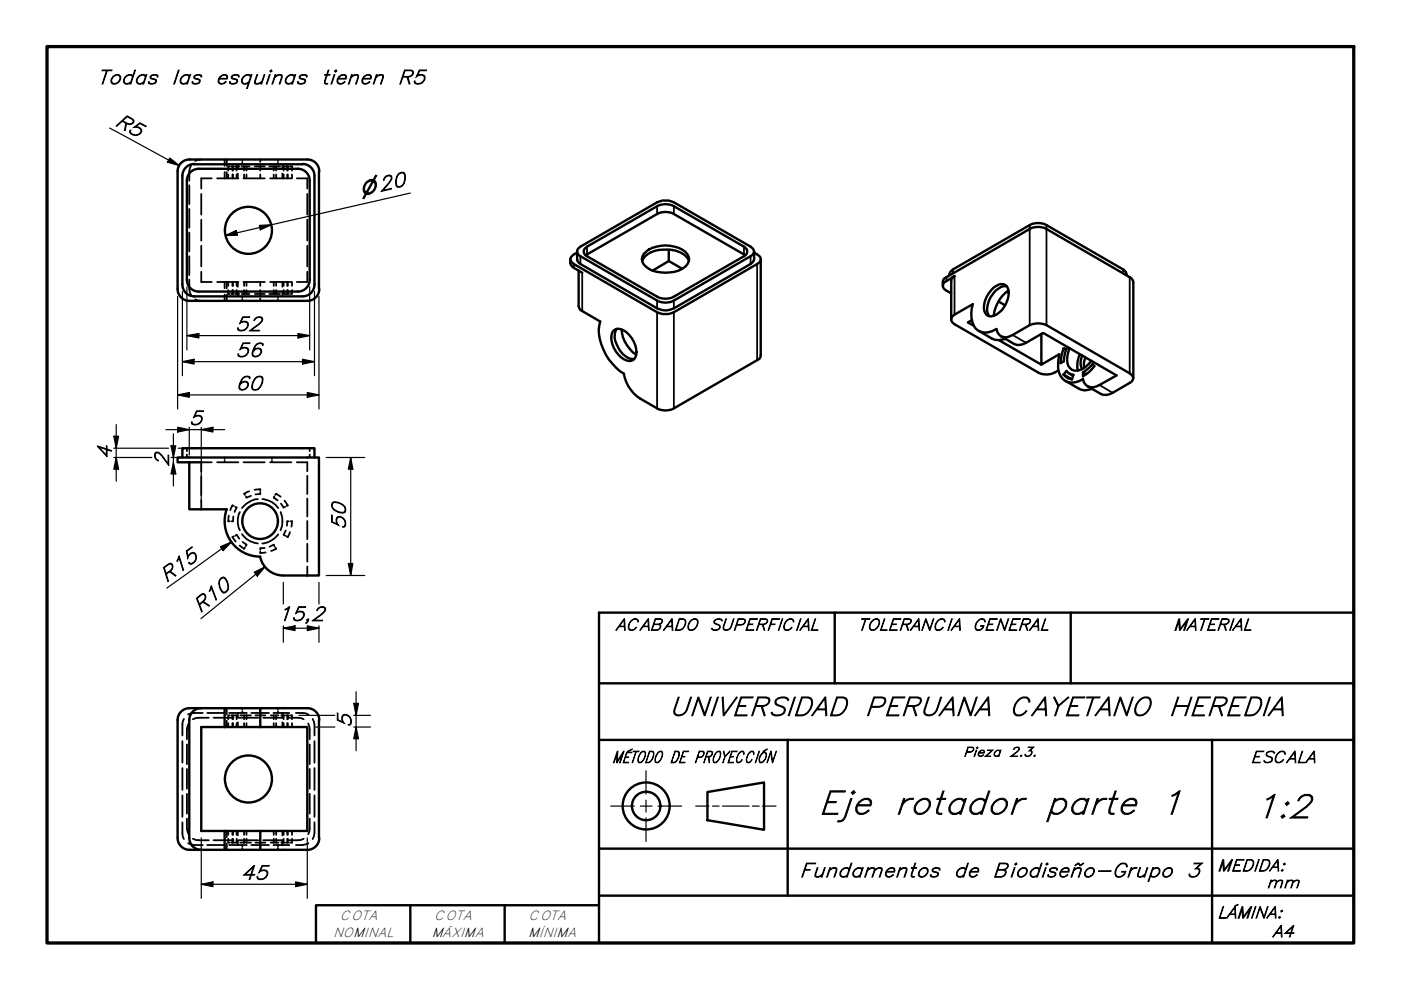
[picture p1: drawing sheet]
<svg xmlns="http://www.w3.org/2000/svg" width="297mm" height="210mm" viewBox="0 0 297 210" stroke-linecap="round" stroke-linejoin="round" font-family="sans-serif">
<!-- layer: Oculto (ISO) -->
<g fill="none" stroke="#000" stroke-width=".38">
<path d="M40.1 39.3v4M40.5 35.1l-.4 1.2v2M42.7 33.8l-.7 .1-.6 .2M44.9 37.8h-2.2v2.2M46 37.8h4.5M47.6 33.8v1.4M47.6 36.5v1.3M48.1 33.8v1.4M48.1 36.5v1.3M48.4 37v.8M48.7 35.3h-.3v.9M49 35.3h.3"/>
<path d="M49.3 37v.8M49.4 35.3v.9M49.4 37v.8M49.6 35.3h-.3v.9M49.9 35.3h.8M50.2 35.3v.9M50.2 37v.8M50.4 34.8v1M50.4 36.8v1M51.2 35.3h.6M51.4 33.8v.3M51.4 34.5v.3"/>
<path d="M51.6 37.8h4.5M51.8 37v.8M52.3 35.3v.9M52.3 37v.8M52.9 35.3h-1.1v.9M54 35.3h2.1M55.2 33.8v.5M55.2 34.8v1.4M55.2 37v.8M57.1 35.3h.9M57.3 37.8h4.5M58 37v.8"/>
<path d="M58.2 35.3h-.2v.9M58.4 35.3h.1M58.5 37v.8M58.9 33.8v.3M58.9 34.5v.3M59.4 35.3h-.9v.9M59.9 34.8v1M59.9 36.8v1M60.1 35.3v.9M60.1 37v.8M60.2 35.3h1.1M60.9 35.3v.9"/>
<path d="M60.9 37v.8M61 35.3v.9M61 37v.8M61.6 35.3h.3v.9M61.9 37v.8M62.9 37.8h2.3v2.2M40.1 59.3v2l.4 1.3M40.1 44.3v4M40.1 49.3v4M40.1 54.3v4M42.7 41.1v4.4M42.7 46.6v4.4"/>
<path d="M42.7 52.1v4.4M42.7 57.6v2.2h2.2M46 59.8h4.5M47.6 59.8v1.3M48.1 59.8v1.3M48.4 59.8v.8M49.3 59.8v.8M49.4 59.8v.8M50.2 59.8v.8M50.4 59.8v1M51.6 59.8h4.5M51.8 59.8v.8"/>
<path d="M52.3 59.8v.8M55.2 59.8v.8M57.3 59.8h4.5M58 59.8v.8M58.5 59.8v.8M59.9 59.8v1M60.1 59.8v.8M60.9 59.8v.8M61 59.8v.8M61.9 59.8v.8M65.2 41.1v4.4M65.2 46.6v4.4"/>
<path d="M65.2 52.1v4.4M65.2 57.6v2.2h-2.3M41.4 63.5l.6 .2 .7 .1M47.6 62.5v1.3M48.1 62.5v1.3M48.4 61.5v.8h.3M49 62.3h.6M49.3 61.5v.8M49.4 61.5v.8M50.2 61.5v.8h-.3M50.2 62.3h.5M50.4 61.8v1"/>
<path d="M51.2 62.3h.6M51.4 62.8v.4M51.4 63.5v.3M51.8 61.5v.8h1.1M52.3 61.5v.8M54 62.3h2.1M55.2 61.5v1.3M55.2 63.3v.5M57.1 62.3h1.1M58 61.5v.8M58.5 61.5v.8h-.1M58.5 62.3h.9"/>
<path d="M58.9 62.8v.4M58.9 63.5v.3M59.9 61.8v1M60.1 61.5v.8M60.2 62.3h1.1M60.9 61.5v.8M61 61.5v.8M61.9 61.5v.8h-.3M39.6 95v.7M39.6 96.4v.6M44.9 98h-2.2v2M46 98h4.5"/>
<path d="M47.6 97v.3M47.6 97.7v.3M51.6 98h4.5M57.3 98h4.5M57.7 97v.3M57.7 97.7v.3M62.9 98h2.3v1.9M65.7 95v.7M65.7 96.4v.6M42.7 101v4M42.7 106v2M48.5 109.3l-.1 1.2h.3"/>
<path d="M49.5 109.5l-.1 1h-.3M49.6 107.3l-.3-.1-.5 1M49.6 113.7l-.3 .2 .7 .9M49.9 107.5l.3 .1-.5 1M49.9 113.6l.3-.2 .5 .8M50.8 115.7l1 .7 .1-.4M50.9 108.6a4.2 4.2 0 0 0 0 3.8M51.3 113.3a4.6 4.6 0 0 0 3.4 1.9M51.4 114.9l.9 .6-.2 .3M52.8 104.2l-1 .5 .1 .2M53.2 105.1l-.9 .4-.2-.2M54 103.9l1.2-.2v.4"/>
<path d="M54.7 105.8a4.8 4.8 0 0 0-3.4 1.9M55.2 116.9v.4l1.1-.2M55.2 104.4v.3l-1 .1M55.6 105.8a4.5 4.5 0 0 1 3.4 1.9M56.1 116.2h-.9v.4M58.2 115.8l-.2-.3-.9 .4M58.2 105.3l-.2 .2 .9 .6M58.4 116l.1 .4-1 .4M58.4 104.9l.1-.2 1 .6M59 113.3a4.9 4.9 0 0 1-3.4 1.9M59.5 108.6a5.1 5.1 0 0 1 0 3.8M59.6 106.8l.5 .8 .4-.1"/>
<path d="M60.3 106.1l.7 1.1-.3 .1M60.6 112.5l-.5 .9 .4 .2M61.2 110.5h-.3l-.1 1M61.5 112.8l-.5 1.1-.3-.2M61.6 110.5h.3l-.1 1.2M65.2 100.9v3.8M65.2 105.7v3.8M65.2 110.5v3.8M65.2 115.3v3.8M65.2 120.1v1.9M38.7 157.1v4.6M39 152.4l-.3 1.2v2.3"/>
<path d="M39.6 157.8v4.2M40 153.4l-.4 1.3v2.1M43 151.2h-2.5l-.6 .3M43.9 151.2h3.7M44.3 152.2h-2.1l-1.3 .3M45.3 152.2h4.2M48.1 150.1v1.4M48.1 152.8v1.3M48.4 153.3v.8M48.6 151.2h3.7M48.7 151.7h-.3v.8M49 151.7h.3"/>
<path d="M49.3 153.3v.8M49.4 151.7v.8M49.4 153.3v.8M50.1 151.7h-.8v.8M50.2 151.7v.8M50.2 153.3v.8M50.4 151.2v1M50.4 153.1v1M50.5 152.2h4.2M50.9 151.7h.9M51.4 150.1v.4M51.4 150.8v.4"/>
<path d="M51.8 153.3v.8M51.9 151.7h-.1v.8M52.1 151.7h1.1M52.3 151.7v.8M52.3 153.3v.8M53.3 151.2h3.7M54.2 151.7h2.1M55.8 152.2h4.2M57.4 151.7h1.7M58 151.2h3.3M58 151.7v.8M58 153.3v.8"/>
<path d="M58.5 151.7v.8M58.5 153.3v.8M58.9 150.1v.4M58.9 150.8v.4M59.6 151.7h.5M59.9 151.2v1M59.9 153.1v1M60.1 153.3v.8M60.5 151.7h-.4v.8M60.7 151.7h.3M60.9 151.7v.8M60.9 153.3v.8"/>
<path d="M61 152.2h2.2l1.2 .3M61 153.3v.8M61.3 151.7h-.3v.8M61.6 151.7h.3v.8M61.9 153.3v.8M62.7 151.2h2.1l.6 .3M65.3 153.4l.4 1.3v2.1M65.7 157.8v4.2M66.3 152.4l.4 1.2v2.3M66.7 157.1v4.6M38.7 174.3v2.3v.7l.3 .6M38.7 162.8v4.7"/>
<path d="M38.7 168.6v4.6M39.6 173.6v2.1l.4 1.2M39.6 163v4.2M39.6 168.3v4.2M39.9 178.8l1.2 .4h1.9M40.9 177.8l1.3 .4h2.1M43.9 179.2h3.7M45.3 178.2h4.2M48.1 176.2v1.3M48.1 178.9v1.3M48.4 176.2v.8M48.4 177.8v.9h.3"/>
<path d="M48.6 179.2h3.7M49 178.7h1.1M49.3 176.2v.8M49.3 177.8v.9M49.4 176.2v.8M49.4 177.8v.9M50.2 176.2v.8M50.2 177.8v.9M50.4 176.2v.9M50.4 178.2v1M50.5 178.2h4.2M50.9 178.7h1"/>
<path d="M51.4 179.2v.3M51.4 179.8v.4M51.8 176.2v.8M51.8 177.8v.9M52.3 177.8v.9h-.2M52.3 176.2v.8M52.3 178.7h.9M53.3 179.2h3.7M54.2 178.7h2.1M55.8 178.2h4.2M57.4 178.7h1.7M58 179.2h3.3"/>
<path d="M58 176.2v.8M58 177.8v.9M58.5 176.2v.8M58.5 177.8v.9M58.9 179.2v.3M58.9 179.8v.4M59.6 178.7h.9M59.9 176.2v.9M59.9 178.2v1M60.1 176.2v.8M60.1 177.8v.9M60.9 176.2v.8"/>
<path d="M60.9 177.8v.9M61 177.8v.9h-.3M61 176.2v.8M61 178.7h.3M61.9 176.2v.8M61.9 177.8v.9h-.3M64.4 177.8l-1.2 .4h-2.2M65.4 178.8l-1.3 .4h-1.4M65.7 173.6v2.1l-.4 1.2M65.7 163v4.2M65.7 168.3v4.2M66.7 174.3v2.3l-.4 1.3"/>
<path d="M66.7 162.8v4.7M66.7 168.6v4.6"/>
</g>
<!-- layer: Visible (ISO) -->
<g fill="none" stroke="#000" stroke-width=".51">
<path d="M38.7 37.3v23a2.51 2.51 0 0 0 2.5 2.5M39.6 38.3v21M40.1 33.8h25.1M40.2 33.8a2.51 2.51 0 0 0-2.5 2.5v25M41.1 34.8h23M41.2 34.8a2.51 2.51 0 0 0-2.5 2.5M63.2 35.8a2.51 2.51 0 0 1 2.5 2.5M63.2 35.8h-21.1a2.51 2.51 0 0 0-2.5 2.5M64.2 34.8a2.51 2.51 0 0 1 2.5 2.5M65.2 33.8a2.51 2.51 0 0 1 2.5 2.5M65.7 38.3v21M66.7 37.3v23a2.51 2.51 0 0 1-2.5 2.5"/>
<path d="M67.6 36.3v25M39.6 59.3a2.51 2.51 0 0 0 2.5 2.5h21.1M65.7 59.3a2.51 2.51 0 0 1-2.5 2.5M120.9 55a1.58 1.58 0 0 0 .8 1.8l1.7 1M122.4 53.6a2.12 2.12 0 0 0-1.5 1.4l.1 .3 .7 .7 17.6 10.2a4.3 4.3 0 0 0 3.6 0l17.6-10.2a1.06 1.06 0 0 0 .8-1 1.06 1.06 0 0 0-.8-1.1l-.6-.3M122.4 53.3v2l.7 .7 16.2 9.4a3.8 3.8 0 0 0 3.6 0l16.2-9.4 .7-.7 .1-.3v-1.7M122.7 52.6l16.6-9.7a4.3 4.3 0 0 1 3.6 0l16.2 9.4a1.06 1.06 0 0 1 .8 1 1.06 1.06 0 0 1-.8 1l-16.2 9.4a3.8 3.8 0 0 1-3.6 0l-16.2-9.4a1.03 1.03 0 0 1-.4-1.7zM124.1 52.6l15.2-8.9a3.8 3.8 0 0 1 3.6 0l14.8 8.6a1.09 1.09 0 0 1 .7 1 1.09 1.09 0 0 1-.7 1l-14.8 8.6a3.8 3.8 0 0 1-3.6 0l-14.8-8.6a1.03 1.03 0 0 1-.4-1.7zM124.2 54.1l15.1-8.7a3.8 3.8 0 0 1 3.6 0l15.1 8.7M136.1 55.3a4.5 4.5 0 0 1 4.6-2.4 5.8 5.8 0 0 1 5.2 1.9l.1 .5M136.5 53.9a6.9 6.9 0 0 1 7.4-1.4 3.1 3.1 0 0 1 2.2 2.5 3.4 3.4 0 0 1-3.1 2.6 6.7 6.7 0 0 1-6.5-1.6 1.72 1.72 0 0 1 0-2.1zM141.8 52.9v2.4l2.9 1.7"/>
<path d="M141.8 55.3l-3.4 2.1M161.3 55l-.1 20.7-.2 .4-18.1 10.5a3.8 3.8 0 0 1-3.6 0l-3.6-2.1a7.9 7.9 0 0 1-3.4-5.3 11.2 11.2 0 0 1-5.2-10.2l.2-.8-4.3-2.5-.2-.4-.1-.4v-7.5M201.3 58.3a1.33 1.33 0 0 1 .8-1.2l16.2-9.4a3.8 3.8 0 0 1 3.6 0l16.2 9.4a1.12 1.12 0 0 1 .7 1.2M37.7 61.3a2.51 2.51 0 0 0 2.5 2.5M40.1 63.8h25.1M41.1 62.8h23M67.7 61.3a2.51 2.51 0 0 1-2.5 2.5M130.2 70a2.52 2.52 0 0 1 3.2 1 4.9 4.9 0 0 1 1.3 4.9 1.57 1.57 0 0 1-2.4 .3 5.3 5.3 0 0 1-2.4-5.8zM130.7 69.8a3.2 3.2 0 0 0 0 3.2 4.6 4.6 0 0 0 3.2 3.1h.5M131.8 69.8a7.2 7.2 0 0 0 3.1 5.4M199.9 60.6l.1-1.2 .2-.4 18.1-10.5a3.8 3.8 0 0 1 3.6 0l17.6 10.3 .7 .6 .1 .4v20.4M201.7 62.2l-1-.6a1.06 1.06 0 0 1-.8-1 1.06 1.06 0 0 1 .8-1l1.7-1.1-.7 .7v.4v8.1"/>
<path d="M206.1 67.9l-.9 .5 1.2 .7M207.5 70.1l2.8 1.7a3.7 3.7 0 0 0 2.9 .1M210.6 61a2.39 2.39 0 0 1 2.3-.7 2.54 2.54 0 0 1 .7 3.3 4.9 4.9 0 0 1-3.5 3.5 1.87 1.87 0 0 1-1.4-2.6 6.4 6.4 0 0 1 1.9-3.5zM211.7 63.9l1.4 .8M211.8 72.1l9 5.2M213.4 60.7a2.7 2.7 0 0 0-2.3 .9 5.2 5.2 0 0 0-1.6 5l.2 .4M213.9 61.6a7.4 7.4 0 0 0-3.2 5.4M220.8 70.8v6.5l3.8-2.2a7.4 7.4 0 0 0 .3 4.6 3.1 3.1 0 0 0 4.7 .7 1.94 1.94 0 0 0 2.8 1.6l4.3-2.4-15.5-9-3.6 2.1a2.8 2.8 0 0 1-2.6 .2l-2.8-1.6M224.4 78.5a4.1 4.1 0 0 1-4.3 .5l-17.7-10.3a1.09 1.09 0 0 1-.7-1 1.09 1.09 0 0 1 .7-1l3.8-2.2a5.7 5.7 0 0 0 .7 5.2 3.4 3.4 0 0 0 4.4 .1 1.91 1.91 0 0 0 2.7 1.5l4.3-2.4a4.3 4.3 0 0 1 3.6 0l17.6 10.3a1.06 1.06 0 0 1 .8 1 1.06 1.06 0 0 1-.8 1l-3.6 2.1a2.66 2.66 0 0 1-2.5 .2l-2.8-1.6M225.5 79.4l.6-.8 .4 .5 1.1 .4-.3 .9M225.5 79.4a2.41 2.41 0 0 0 1.8 1M225.5 73.9h.6l-.3 .9-.2 1.8-.7 .4 .1-1.5z"/>
<path d="M225.5 73.9l.5 .3M225.5 79.4l1.8 1M226.8 73.8a4.2 4.2 0 0 0 0 4.2 2.4 2.4 0 0 0 3.4-.2l1.2-1.3M226.8 79.2l.7 .5M228.9 75.1a5.7 5.7 0 0 0-.4 3.5M229.4 75.3a3.5 3.5 0 0 0 0 3M229.6 79l1.4-1.1 .6-.7 .4 .4a7.2 7.2 0 0 1-2.4 2.2zM229.6 79l.7 .3M230.1 75.8a3.5 3.5 0 0 0-.2 2.2M38.7 97v-2h28v2M40.1 98h-2.4v-1h29.9v25h-7.5a5 5 0 0 1-4.9-4M40.1 98v10h8a7.5 7.5 0 0 0 7 10"/>
<path d="M40.1 98h2.6M225.9 80.7l2.8 1.7a2.93 2.93 0 0 0 2.8 .1M37.7 152.6v25M40.1 150.1h7.5M40.1 152.6v25M40.2 150.1a2.51 2.51 0 0 0-2.5 2.6M42.6 150.1a2.51 2.51 0 0 0-2.5 2.6M55.2 150.1h-7.6v4M65.2 150.1h-10v4M65.2 150.1a2.51 2.51 0 0 1 2.5 2.6M67.6 152.6v25M37.7 177.7a2.51 2.51 0 0 0 2.5 2.5"/>
<path d="M40.1 177.7a2.51 2.51 0 0 0 2.5 2.5M47.6 176.2v4h7.6M55.2 176.2h-12.5v-22.1h22.5v22.1h-10v4M67.7 177.7a2.51 2.51 0 0 1-2.5 2.5M40.1 180.2h7.5M55.2 180.2h10"/>
<circle cx="52.7" cy="48.8" r="5"/>
<circle cx="55.1" cy="110.5" r="3.8"/>
<circle cx="52.7" cy="165.2" r="5"/>
</g>
<!-- layer: Visible fina (ISO) -->
<g fill="none" stroke="#000" stroke-width=".38">
<path d="M121.7 56v.8M123.1 54.3v1.7M123.4 57.8v8.1M124.5 52.3v1.6M139.3 43.7v1.7M142.9 43.7v1.7M157.7 52.3v1.6M159.1 54.3v1.7M160.5 56v20.4M200.7 58.8v.8M202.1 57.1v.8M202.4 58.5v8.2"/>
<path d="M218.3 47.7v21.2M221.9 47.7v21.2M238.1 57.1v.8M239.5 58.8v20.4M139.3 63.7v1.7M139.3 66.2v20.4M142.9 63.7v1.7M142.9 66.2v20.4M214.7 71l2.9 1.7M233.1 81.6l2.8 1.7"/>
</g>
<!-- layer: Borde (ISO) -->
<path d="M10 9.9h277v190h-277z" fill="none" stroke="#000" stroke-width=".7"/>
<g fill="none" stroke="#000" stroke-width=".51">
<path d="M177 129.9v15M227 129.9v15M287 129.9h-160v70M127 156.9h160M127 144.9h160M167 156.9v33M257 156.9v43M127 179.9h160M150 167.9l12-2v10l-12-2zM87 191.9v8M107 191.9v8M127 191.9h-60v8"/>
<path d="M127 189.9h160"/>
<circle cx="137" cy="170.9" r="5"/>
<circle cx="137" cy="170.9" r="3"/>
</g>
<path d="M129.5 170.9h5M135.8 170.9h2.4M137 163.4v5M137 169.6v2.6M137 173.4v5M139.5 170.9h5M147.5 170.9h2.8M151.1 170.9h1.4M153.2 170.9h5.6M159.5 170.9h1.5M161.7 170.9h2.8" fill="none" stroke="#000" stroke-width=".25"/>
<!-- layer: Cota (ISO) -->
<g fill="none" stroke="#000" stroke-width=".25">
<path d="M23.2 27.1l14.8 8M36 33.5l2 1.6-2.5-.7zM47.8 49.9l2.3-1 .3 1zM55 47.8l2.5-.1-2.3 1zM87 40.9l-39.2 9M37.7 62.8v23.9M38.7 76.7l2.4-.5v1zM38.7 76.7h28M38.7 61.8v17.9M39.6 71.2l2.6-.5v1zM39.6 71.2h26.1M39.6 60.8v13.4"/>
<path d="M63.2 70.7l2.5 .5-2.5 .5zM64.1 76.2l2.6 .5-2.6 .5zM65.7 60.8v13.4M66.7 61.8v17.9M67.6 62.8v23.9M24.1 92.5h1l-.5 2.5zM24.1 97h8.1M24.1 95h11.7M24.6 97l.5 2.5h-1zM24.6 90v12M35.2 91.1h12.4M36.3 94.5h1l-.5 2.5z"/>
<path d="M36.3 97h2.4M36.8 98l.5 2.5h-1zM36.8 92v11M37.7 83.7l2.4-.5v1zM37.7 90.6l2.4 .5-2.4 .5zM37.7 83.7h29.9M37.8 95h1.8M40.1 90.6v5.9M42.7 91.1l2.4-.5v1zM42.7 90.6v15.9M65.2 83.2l2.4 .5-2.4 .5zM69.2 97h8.1"/>
<path d="M74.4 97l.4 2.5h-.9zM74.4 97v25M46.7 115.9l2.4-1-1.8 1.8zM49.1 114.9l-13.7 9.8M73.9 119.5h.9l-.4 2.5zM53.9 121.3l2.3-1.1-1.7 1.9zM56.2 120.2l-13.6 11M60.1 133.2l2.4-.5v1zM60.1 133.2h7.5M60.1 123.5v4.6M60.1 132.7v3.5M65.2 132.7l2.4 .5-2.4 .5z"/>
<path d="M67.6 123.5v4.6M67.6 132.7v3.5M69.2 122h8.1M63.4 151.7h7.6M66.7 154.1h4.3M75 149.1h1l-.5 2.6zM75 154.1h3.5M75 151.7h3.5M75.5 154.1l.5 2.5h-1zM75.5 146.7v12.5M42.7 177.6v12.9M65.2 177.6v12.9"/>
<path d="M42.7 187.5l2.4-.5v1zM42.7 187.5h22.5M62.7 187l2.5 .5-2.5 .5z"/>
</g>
<g fill="#000">
<path d="M36 33.5l2 1.6-2.5-.7z" fill-rule="evenodd"/>
<path d="M47.8 49.9l2.3-1 .3 1z" fill-rule="evenodd"/>
<path d="M55 47.8l2.5-.1-2.3 1z" fill-rule="evenodd"/>
<path d="M38.7 76.7l2.4-.5v1z" fill-rule="evenodd"/>
<path d="M39.6 71.2l2.6-.5v1z" fill-rule="evenodd"/>
<path d="M63.2 70.7l2.5 .5-2.5 .5z" fill-rule="evenodd"/>
<path d="M64.1 76.2l2.6 .5-2.6 .5z" fill-rule="evenodd"/>
<path d="M24.1 92.5h1l-.5 2.5z" fill-rule="evenodd"/>
<path d="M24.6 97l.5 2.5h-1z" fill-rule="evenodd"/>
<path d="M36.3 94.5h1l-.5 2.5z" fill-rule="evenodd"/>
<path d="M37.7 90.6l2.4 .5-2.4 .5z" fill-rule="evenodd"/>
<path d="M37.7 83.7l2.4-.5v1z" fill-rule="evenodd"/>
<path d="M42.7 91.1l2.4-.5v1z" fill-rule="evenodd"/>
<path d="M65.2 83.2l2.4 .5-2.4 .5z" fill-rule="evenodd"/>
<path d="M74.4 97l.4 2.5h-.9z" fill-rule="evenodd"/>
<path d="M36.8 98l.5 2.5h-1z" fill-rule="evenodd"/>
<path d="M46.7 115.9l2.4-1-1.8 1.8z" fill-rule="evenodd"/>
<path d="M73.9 119.5h.9l-.4 2.5z" fill-rule="evenodd"/>
<path d="M53.9 121.3l2.3-1.1-1.7 1.9z" fill-rule="evenodd"/>
<path d="M60.1 133.2l2.4-.5v1z" fill-rule="evenodd"/>
<path d="M65.2 132.7l2.4 .5-2.4 .5z" fill-rule="evenodd"/>
<path d="M75 149.1h1l-.5 2.6z" fill-rule="evenodd"/>
<path d="M75.5 154.1l.5 2.5h-1z" fill-rule="evenodd"/>
<path d="M42.7 187.5l2.4-.5v1z" fill-rule="evenodd"/>
<path d="M62.7 187l2.5 .5-2.5 .5z" fill-rule="evenodd"/>
</g>
<g font-size="7">
<text x="173.5" y="172.6">Eje</text>
<text x="189.6" y="172.6">rotador</text>
<text x="221.6" y="172.6">parte 1</text>
<text x="265.9" y="173.4">1:2</text>
</g>
<text font-size="5.6" x="141.8" y="151.7">UNIVERSIDAD PERUANA CAYETANO HEREDIA</text>
<g font-size="4.2">
<text x="20.6" y="17.8">Todas</text>
<text x="36.3" y="17.8">las</text>
<text x="45.6" y="17.8">esquinas</text>
<text x="67.9" y="17.8">tienen R5</text>
<text x="24.2" y="26.5" transform="rotate(29 24.2 26.5)">R5</text>
<text x="49.8" y="70.1">52</text>
<text x="49.8" y="75.7">56</text>
<text x="49.8" y="82.7">60</text>
<text x="40" y="90.1">5</text>
<text x="23.6" y="97.4" transform="rotate(-90 23.6 97.4)">4</text>
<text x="35.8" y="99" transform="rotate(-90 35.8 99)">2</text>
<text x="73.3" y="112.4" transform="rotate(-90 73.3 112.4)">50</text>
<text x="35.2" y="123.6" transform="rotate(-36 35.2 123.6)">R15</text>
<text x="42.4" y="130.1" transform="rotate(-39 42.4 130.1)">R10</text>
<text x="58.8" y="131.6">15,2</text>
<text x="74.5" y="154.3" transform="rotate(-90 74.5 154.3)">5</text>
<text x="169.5" y="186">Fundamentos</text>
<text x="202.1" y="186">de Biodiseño-Grupo 3</text>
<text x="51.1" y="186.5">45</text>
</g>
<text font-size="4.1" x="76.6" y="41.5" transform="rotate(-13 76.6 41.5)">⌀20</text>
<g font-size="3.5">
<text x="130.5" y="133.6">ACABADO</text>
<text x="150.3" y="133.6">SUPERFICIAL</text>
<text x="181.8" y="133.6">TOLERANCIA</text>
<text x="206.1" y="133.6">GENERAL</text>
<text x="248.7" y="133.6">MATERIAL</text>
<text x="129.8" y="161.7">MÉTODO DE PROYECCIÓN</text>
<text x="265.1" y="161.7">ESCALA</text>
<text x="258.1" y="184.7">MEDIDA:</text>
<text x="268.5" y="188.2">mm</text>
<text x="258.1" y="194.7">LÁMINA:</text>
<text x="269.7" y="198.7">A4</text>
</g>
<g font-size="2.8">
<text x="204.2" y="160.4">Pieza 2.3.</text>
<text x="72.1" y="195.1">COTA</text>
<text x="92.1" y="195.1">COTA</text>
<text x="112.1" y="195.1">COTA</text>
<text x="70.6" y="198.7">NOMINAL</text>
<text x="91.6" y="198.7">MÁXIMA</text>
<text x="112" y="198.7">MÍNIMA</text>
</g>
</svg>
